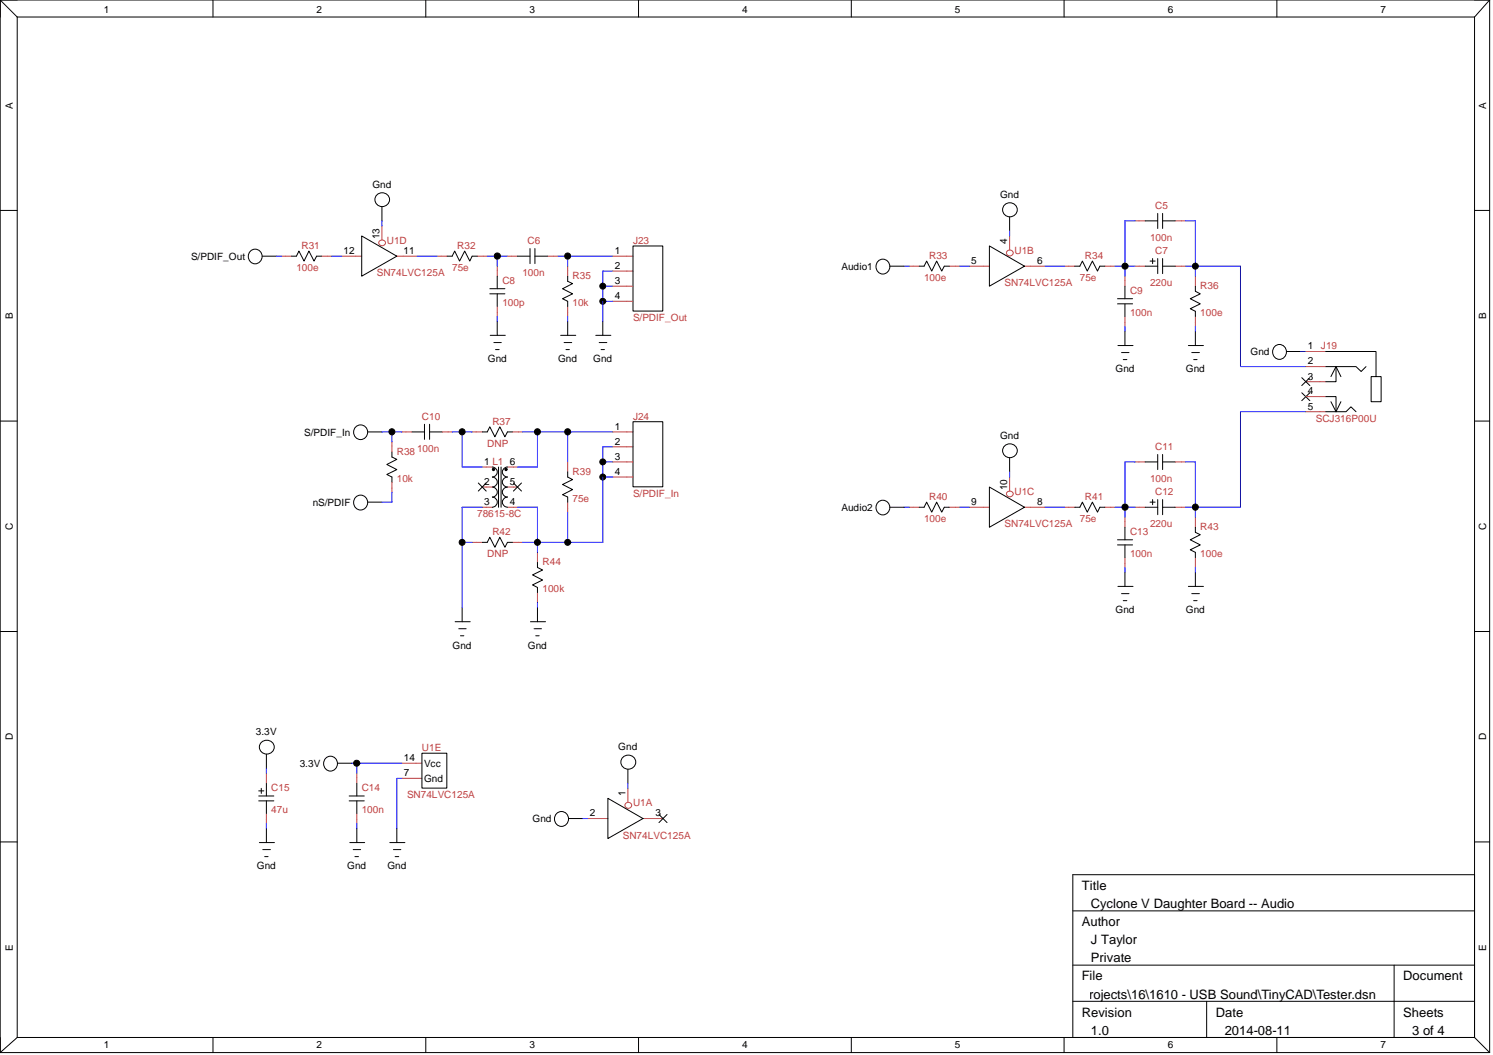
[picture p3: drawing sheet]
<svg xmlns="http://www.w3.org/2000/svg" width="297mm" height="210mm" viewBox="0 0 297 210" stroke-linecap="round" stroke-linejoin="round" font-family="sans-serif">
<g fill="none" stroke="#c04040" stroke-width=".2">
<path d="M56 51h2M64 51h2M68 51h4M75.5 47.9a.65 .65 0 0 1 1-.1 .65 .65 0 0 1 0 1 .65 .65 0 0 1-1-.1 .5 .5 0 0 1 0-.8zM76 45v2.8M78.9 51h4.1M86.9 51h2M95 51h1.9M98.9 53v1.9M101 51h2M108.9 51h2.1M112.9 53v1.9"/>
<path d="M121.9 51h4M121.9 53.9h4M121.9 56.9h4M121.9 59.9h4M180.9 53h2M188.8 53h2.1M192.9 53h3.9M200.9 46.9v2.8M203.8 53h4.1M211.8 53h2M219.8 53h2M223.8 54.9v2"/>
<path d="M225.8 53h2M225.8 43.9h2M233.8 53h2M233.8 43.9h2M237.8 54.9v2M98.9 61v1.9M112.9 61v1.9M223.8 62.9v2M237.8 62.9v2M259.8 69.9h4M259.8 78.9h4M259.8 75.9h4"/>
<path d="M259.8 72.9h4M78 87.9v2M78 95.9v2M80 85.9h2M88 85.9h2M93.9 85.9h2.1M96 92.9h2M96 96.9h2M101 92.9h2M101 96.9h2M101.9 85.9h2M112.9 91.9v2"/>
<path d="M112.9 99.9v2M121.9 85.9h4M121.9 91.9h4M121.9 88.9h4M121.9 94.9h4M200.4 97.9a.65 .65 0 0 1 1-.1 .65 .65 0 0 1 0 .9 .65 .65 0 0 1-1 0 .5 .5 0 0 1 0-.8zM200.9 94.9v2.8M225.8 91.9h2M233.8 91.9h2M259.8 81.9h4M93.9 107.9h2.1M96 100.9h2"/>
<path d="M101 100.9h2M101.9 107.9h2M106.9 109.9v2M106.9 117.9v2M180.9 100.9h2M188.8 100.9h2.1M192.9 100.9h3.9M203.8 100.9h4.1M211.8 100.9h2M219.8 100.9h2M223.8 102.9v2M223.8 110.9v2"/>
<path d="M225.8 100.9h2M233.8 100.9h2M237.8 102.9v2M237.8 110.9v2M53 153.8v2.1M71 153.8v2.1M80 154.9h3.9M80 151.8h3.9M124.9 156.8v2.8M53 161.8v2M71 161.8v2M116.9 162.9h4"/>
<path d="M127.9 162.9h4"/>
<circle cx="200.9" cy="50.4" r=".64"/>
<circle cx="125" cy="160.3" r=".64"/>
</g>
<g fill="none" stroke="#000" stroke-width=".2">
<path d="M0 0h296.4M0 0v209.4M0 0l3.4 3.4M3.4 3.4h290M3.4 3.4v203M42.4 0v3.4M84.7 0v3.4M127 0v3.4M169.4 0v3.4M211.7 0v3.4M254 0v3.4M293.4 3.4v203"/>
<path d="M296.4 0v209.4M296.4 0l-3 3.4M0 41.9h3.4M52.2 51h2.8M58 51h1l.5-1 1 1.9 1-1.9 1 1.9 .5-.9h1M72 46.9l6.9 4.1-6.9 3.9zM76 41.1v2.8M88.9 51h1.1l.5-1 .9 1.9 1.1-1.9 1 1.9 .4-.9h1.1M97.4 57.4h3.1M97.4 58.5h3.1M98.9 54.9v2.5M98.9 58.5v2.5"/>
<path d="M103 51h2.4M105.4 49.4v3.1M106.4 51h2.5M106.4 49.4v3.1M112.9 54.9v1.1l1 .4-2 1 2 1.1-2 .9 1 .5v1.1M125.9 48.9h6v13h-6zM174.8 51.8a1.43 1.43 0 0 1 2.2 1.2 1.43 1.43 0 0 1-2.2 1.2 1.58 1.58 0 0 1 0-2.4zM177.1 53h2.8M182.9 53h1l.5-1.1 1 2 .9-2 1.1 2 .5-.9h.9M196.8 48.9l7 4.1-7 3.9zM200.9 43.2v2.8M213.8 53h1l.5-1.1 1 2 1-2 1.1 2 .4-.9h1"/>
<path d="M222.3 59.4h3M223.8 56.9v2.5M227.8 53h2.5M227.8 43.9h2.5M228.8 51.9h1M229.3 51.4v1.1M230.3 42.5v3M230.3 51.4v3M231.3 53h2.5M231.3 42.5v3M231.3 51.4v3M231.3 43.9h2.5"/>
<path d="M237.8 56.9v1.1l1 .5-2 .9 2 1.1-2 .9 1 .5v1M293.4 41.9h3M97.5 66.7h3M98.3 68.2h1.4M98.6 69.6h.7M98.9 63.9v2.8M111.5 66.7h3.1M112.2 68.2h1.5M112.6 69.6h.7M112.9 63.9v2.8M118.5 66.7h3M119.2 68.2h1.5"/>
<path d="M119.6 69.6h.7M119.9 63.9v2.8M222.3 60.5h3M222.4 68.7h3M223.1 70.1h1.5M223.5 71.5h.7M223.8 60.5v2.4M223.8 66v2.7M236.4 68.7h3M237.1 70.1h1.5M237.5 71.5h.7M237.8 66v2.7"/>
<path d="M253.7 68.8a1.43 1.43 0 0 1 2.2 1.2 1.43 1.43 0 0 1-2.2 1.2 1.58 1.58 0 0 1 0-2.4zM256 69.9h2.8M259 78.1l1.6 1.6M259 75.1l1.6 1.6M260.6 78.1l-1.6 1.6M260.6 75.1l-1.6 1.6M263.8 78.9h2v3M263.8 72.9h6l1 1 1-1M263.8 69.9h10v5h-1v5h2v-5h-1M264.8 79.9l1 2 1-2M264.8 74.9l1-2 1 2M265.8 72.9v3h-2"/>
<path d="M0 83.8h3.4M73.2 99.9h2.8M73.2 85.9h2.8M78 89.9v1l.9 .5-1.9 1 1.9 1-1.9 1 1 .5v1M82 85.9h2.5M84.5 84.4v3M85.5 84.4v3M85.5 85.9h2.5M95.2 96.1l1.5 1.6M96 85.9h.9l.5-1 1.1 2 .9-2 1.1 2 .5-1h.9M96.7 96.1l-1.5 1.6M98 92.9a1.01 1.01 0 0 1 .9 1v.2a1.09 1.09 0 0 1-.9 .8 1.09 1.09 0 0 1 .9 .8v.2a1.01 1.01 0 0 1-.9 1 .99 .99 0 0 1 .9 1 .99 .99 0 0 1-.9 1 1.02 1.02 0 0 1 .9 1 1.02 1.02 0 0 1-.9 1"/>
<path d="M98 93.2h.3v.4h-.3zM99.2 92.9v8M99.7 92.9v8M100.5 93.2h.3v.4h-.3zM101 92.9a1 1 0 0 0-1.1 1 1 1 0 0 0 1.1 1 1 1 0 0 0-1.1 1 1 1 0 0 0 1.1 1 1.01 1.01 0 0 0-1 .9 1.01 1.01 0 0 0 .7 1.1h.3a1.02 1.02 0 0 0-1.1 1 1.02 1.02 0 0 0 1.1 1M102.1 96.1l1.7 1.6M103.8 96.1l-1.7 1.6M112.9 93.9v1l1 .5-2 1 2 1-2 1 1 .5v1M125.9 83.9h6v13h-6zM196.8 96.9l7 4-7 4zM200.9 91.1v2.8M227.8 91.9h2.5"/>
<path d="M228.8 99.9h1M229.3 99.4v1M230.3 90.4v3M230.3 99.4v3M231.3 90.4v3M231.3 99.4v3M231.3 91.9h2.5M263.8 81.9h4l1-1 1 1M293.4 83.8h3M96 107.9h.9l.5-1 1.1 2 .9-2 1.1 2 .5-1h.9M106.9 111.9v1l1 .5-1.9 1 1.9 1-1.9 1 .9 .5v1M177.1 100.9h2.8"/>
<path d="M182.9 100.9h1l.5-1 1 2 .9-2 1.1 2 .5-1h.9M213.8 100.9h1l.5-1 1 2 1-2 1.1 2 .4-1h1M222.3 107.4h3M222.3 108.4h3M222.4 116.7h3M223.1 118.1h1.5M223.5 119.5h.7M223.8 104.9v2.5M223.8 108.4v2.5M223.8 113.9v2.8M227.8 100.9h2.5M231.3 100.9h2.5"/>
<path d="M236.4 116.7h3M237.1 118.1h1.5M237.5 119.5h.7M237.8 104.9v1l1 .5-2 1 2 1-2 1 1 .5v1M237.8 113.9v2.8M0 125.6h3.4M90.5 123.7h3.1M91.3 125.1h1.4M91.6 126.5h.7M91.9 120.9v2.8M105.5 123.7h3M106.3 125.1h1.4"/>
<path d="M106.6 126.5h.7M106.9 120.9v2.8M293.4 125.6h3M51.5 158.4h3M51.5 159.3h3M51.5 157.4h1M51.9 147.8a1.43 1.43 0 0 1 2.1-.2 1.43 1.43 0 0 1 0 2.2 1.44 1.44 0 0 1-1.9-.1 1.44 1.44 0 0 1-.2-1.9zM52 156.8v1.1M53 150.1v2.8M53 155.9v2.5M53 159.3v2.5M64.9 150.7a1.43 1.43 0 0 1 2.2 1.2 1.43 1.43 0 0 1-2.2 1.2 1.58 1.58 0 0 1 0-2.4z"/>
<path d="M67.2 151.8h2.8M69.5 158.4h3M69.5 159.3h3M71 155.9v2.5M71 159.3v2.5M83.9 149.9h5v6.9h-5zM120.9 158.8l7 4.1-7 3.9zM124.9 153.1v2.8M0 167.5h3.4M51.6 167.6h3M52.3 169h1.5M52.7 170.4h.6"/>
<path d="M53 164.8v2.8M69.6 167.6h3M70.3 169h1.5M70.6 170.4h.7M71 164.8v2.8M77.6 167.6h3M78.3 169h1.5M78.6 170.4h.7M78.9 164.8v2.8M113.2 162.9h2.7M131.1 162.1l1.6 1.6M132.7 162.1l-1.6 1.6"/>
<path d="M293.4 174h-80v32.4M293.4 167.5h3M213.4 181.2h80M213.4 192h80M213.4 199.2h80M240.1 199.2v7.2M277.4 192v14.4M0 209.4h296.4M3.4 206.4h290M3.4 206.4l-3.4 3M42.4 206.4v3M84.7 206.4v3"/>
<path d="M127 206.4v3M169.4 206.4v3M211.7 206.4v3M254 206.4v3M293.4 206.4l3 3"/>
<circle cx="76.1" cy="39.7" r="1.42"/>
<circle cx="50.7" cy="51" r="1.42"/>
<circle cx="98.9" cy="50.9" r=".62"/>
<circle cx="112.9" cy="50.9" r=".6"/>
<circle cx="119.9" cy="56.9" r=".59"/>
<circle cx="119.9" cy="59.9" r=".59"/>
<circle cx="201" cy="41.8" r="1.43"/>
<circle cx="223.8" cy="53" r=".61"/>
<circle cx="237.8" cy="53" r=".59"/>
<circle cx="71.7" cy="100" r="1.45"/>
<circle cx="71.7" cy="86" r="1.43"/>
<circle cx="78" cy="85.9" r=".6"/>
<circle cx="91.9" cy="85.9" r=".6"/>
<circle cx="106.9" cy="85.9" r=".6"/>
<circle cx="112.9" cy="85.9" r=".6"/>
<circle cx="119.9" cy="94.9" r=".59"/>
<circle cx="119.9" cy="91.9" r=".59"/>
<circle cx="201" cy="89.7" r="1.42"/>
<circle cx="91.9" cy="107.9" r=".59"/>
<circle cx="106.9" cy="107.9" r=".59"/>
<circle cx="112.9" cy="107.9" r=".59"/>
<circle cx="175.6" cy="101" r="1.42"/>
<circle cx="223.8" cy="100.9" r=".62"/>
<circle cx="237.8" cy="100.9" r=".6"/>
<circle cx="71" cy="151.8" r=".61"/>
<circle cx="125" cy="151.7" r="1.44"/>
<circle cx="111.7" cy="162.9" r="1.45"/>
</g>
<g fill="none" stroke="#00f" stroke-width=".2">
<path d="M55 51h1M66 51h2M76 43.9v1.1M83 51h3.9M96.9 51h4.1M98.9 51v2M111 51h10.9M112.9 51v2M119.9 56.9h2M119.9 59.9h2M121.9 53.9h-2v10M179.9 53h1"/>
<path d="M190.9 53h2M200.9 46v.9M207.9 53h3.9M221.8 53h4M225.8 43.9h-2v11M235.8 53h11v19.9h13M235.8 43.9h2v11M98.9 62.9v1M112.9 62.9v1M223.8 64.9v1.1M237.8 64.9v1.1M258.8 69.9h1"/>
<path d="M76 85.9h4M78 85.9v2M78 97.9v2h-2M90 85.9h3.9M91.9 85.9v7h4.1M103.9 85.9h18M106.9 85.9v7h-3.9M112.9 85.9v6M119.9 91.9h2M119.9 94.9h2M121.9 88.9h-2v19h-16M200.9 93.9v1"/>
<path d="M225.8 91.9h-2v11M235.8 91.9h2v11M259.8 81.9h-13v19h-11M91.9 107.9h2M96 100.9h-4.1v20M103 100.9h3.9v9M106.9 119.9v1M112.9 101.9v6M179.9 100.9h1M190.9 100.9h2M207.9 100.9h3.9M221.8 100.9h4"/>
<path d="M223.8 112.9v1M237.8 112.9v1M53 152.9v.9M70 151.8h10M71 151.8v2M80 154.9h-1.1v9.9M124.9 155.9v.9M53 163.8v1M71 163.8v1M115.9 162.9h1"/>
</g>
<g fill="#000">
<path d="M98 93.2h.3v.4h-.3z" fill-rule="evenodd"/>
<path d="M100.5 93.2h.3v.4h-.3z" fill-rule="evenodd"/>
<circle cx="98.9" cy="50.9" r=".62"/>
<circle cx="112.9" cy="50.9" r=".6"/>
<circle cx="119.9" cy="56.9" r=".59"/>
<circle cx="119.9" cy="59.9" r=".59"/>
<circle cx="223.8" cy="53" r=".61"/>
<circle cx="237.8" cy="53" r=".59"/>
<circle cx="78" cy="85.9" r=".6"/>
<circle cx="91.9" cy="85.9" r=".6"/>
<circle cx="106.9" cy="85.9" r=".6"/>
<circle cx="112.9" cy="85.9" r=".6"/>
<circle cx="119.9" cy="94.9" r=".59"/>
<circle cx="119.9" cy="91.9" r=".59"/>
<circle cx="91.9" cy="107.9" r=".59"/>
<circle cx="106.9" cy="107.9" r=".59"/>
<circle cx="112.9" cy="107.9" r=".59"/>
<circle cx="223.8" cy="100.9" r=".62"/>
<circle cx="237.8" cy="100.9" r=".6"/>
<circle cx="71" cy="151.8" r=".61"/>
</g>
<g font-size="2.6">
<text x="215.2" y="177.1">Title</text>
<text x="215.2" y="184.3">Author</text>
<text x="217" y="180.7">Cyclone V Daughter Board -- Audio</text>
<text x="217" y="187.9">J Taylor</text>
<text x="217" y="191.5">Private</text>
<text x="215.2" y="195.1">File</text>
<text x="279.2" y="195.1">Document</text>
<text x="206.3" y="198.7">C:\JPT\Projects\16\1610 - USB Sound\TinyCAD\Tester.dsn</text>
<text x="215.2" y="202.3">Revision</text>
<text x="241.9" y="202.3">Date</text>
<text x="279.2" y="202.3">Sheets</text>
<text x="217" y="205.9">1.0</text>
<text x="243.7" y="205.9">2014-08-11</text>
<text x="281" y="205.9">3 of 4</text>
</g>
<g font-size="2">
<text x="20.7" y="2.6">1</text>
<text x="63" y="2.6">2</text>
<text x="105.3" y="2.6">3</text>
<text x="147.7" y="2.6">4</text>
<text x="190" y="2.6">5</text>
<text x="232.3" y="2.6">6</text>
<text x="274.7" y="2.6">7</text>
<text x="2.6" y="21.6" transform="rotate(-90 2.6 21.6)">A</text>
<text x="295.7" y="21.6" transform="rotate(-90 295.7 21.6)">A</text>
<text x="74.1" y="37.3">Gnd</text>
<text x="199" y="39.3">Gnd</text>
<text x="75.5" y="47.6" transform="rotate(-90 75.5 47.6)">13</text>
<text x="38" y="51.7">S/PDIF_Out</text>
<text x="68.4" y="50.5">12</text>
<text x="80.3" y="50.5">11</text>
<text x="122.3" y="50.5">1</text>
<text x="122.3" y="53.5">2</text>
<text x="167.4" y="53.7">Audio1</text>
<text x="193.2" y="52.5">5</text>
<text x="200.4" y="48.5" transform="rotate(-90 200.4 48.5)">4</text>
<text x="206.3" y="52.5">6</text>
<text x="122.3" y="56.5">3</text>
<text x="122.3" y="59.5">4</text>
<text x="2.6" y="63.5" transform="rotate(-90 2.6 63.5)">B</text>
<text x="295.7" y="63.5" transform="rotate(-90 295.7 63.5)">B</text>
<text x="248.8" y="70.7">Gnd</text>
<text x="260.2" y="69.5">1</text>
<text x="97.1" y="72.1">Gnd</text>
<text x="111" y="72.1">Gnd</text>
<text x="118" y="72.1">Gnd</text>
<text x="222" y="74.1">Gnd</text>
<text x="235.9" y="74.1">Gnd</text>
<text x="260.2" y="75.5">3</text>
<text x="260.2" y="72.5">2</text>
<text x="260.2" y="78.5">4</text>
<text x="260.2" y="81.5">5</text>
<text x="60.5" y="86.7">S/PDIF_In</text>
<text x="122.3" y="85.5">1</text>
<text x="122.3" y="88.5">2</text>
<text x="199" y="87.3">Gnd</text>
<text x="96.3" y="92.5">1 L1</text>
<text x="101.4" y="92.5">6</text>
<text x="122.3" y="91.5">3</text>
<text x="122.3" y="94.5">4</text>
<text x="62.2" y="100.7">nS/PDIF</text>
<text x="96.3" y="100.5">3</text>
<text x="96.3" y="96.5">2</text>
<text x="101.4" y="100.5">4</text>
<text x="101.4" y="96.5">5</text>
<text x="167.4" y="101.6">Audio2</text>
<text x="193.2" y="100.5">9</text>
<text x="200.4" y="97.5" transform="rotate(-90 200.4 97.5)">10</text>
<text x="206.3" y="100.5">8</text>
<text x="2.6" y="105.4" transform="rotate(-90 2.6 105.4)">C</text>
<text x="295.7" y="105.4" transform="rotate(-90 295.7 105.4)">C</text>
<text x="222" y="122">Gnd</text>
<text x="235.9" y="122">Gnd</text>
<text x="90" y="129">Gnd</text>
<text x="105" y="129">Gnd</text>
<text x="2.6" y="147.3" transform="rotate(-90 2.6 147.3)">D</text>
<text x="50.9" y="146.2">3.3V</text>
<text x="123" y="149.2">Gnd</text>
<text x="295.7" y="147.3" transform="rotate(-90 295.7 147.3)">D</text>
<text x="59.6" y="152.6">3.3V</text>
<text x="80.3" y="154.4">7</text>
<text x="80.3" y="151.4">14</text>
<text x="84.4" y="155.6">Gnd</text>
<text x="84.4" y="152.6">Vcc</text>
<text x="124.5" y="158.4" transform="rotate(-90 124.5 158.4)">1</text>
<text x="106" y="163.6">Gnd</text>
<text x="117.3" y="162.4">2</text>
<text x="130.4" y="162.4">3</text>
<text x="51.1" y="173">Gnd</text>
<text x="69.1" y="173">Gnd</text>
<text x="77.1" y="173">Gnd</text>
<text x="2.6" y="189.1" transform="rotate(-90 2.6 189.1)">E</text>
<text x="295.7" y="189.1" transform="rotate(-90 295.7 189.1)">E</text>
<text x="20.7" y="208.6">1</text>
<text x="63" y="208.6">2</text>
<text x="105.3" y="208.6">3</text>
<text x="147.7" y="208.6">4</text>
<text x="190" y="208.6">5</text>
<text x="232.3" y="208.6">6</text>
<text x="274.7" y="208.6">7</text>
</g>
<g font-size="2" fill="#c04040">
<text x="229.8" y="41.5">C5</text>
<text x="228.8" y="47.9">100n</text>
<text x="59" y="53.9">100e</text>
<text x="60" y="49.5">R31</text>
<text x="77" y="48.5">U1D</text>
<text x="90" y="53.9">75e</text>
<text x="91" y="49.5">R32</text>
<text x="104.9" y="48.5">C6</text>
<text x="125.9" y="48.5">J23</text>
<text x="184.9" y="51.5">R33</text>
<text x="201.8" y="50.5">U1B</text>
<text x="215.9" y="51.5">R34</text>
<text x="229.8" y="50.5">C7</text>
<text x="75" y="54.9">SN74LVC125A</text>
<text x="99.9" y="56.5">C8</text>
<text x="103.9" y="54.9">100n</text>
<text x="113.9" y="55.5">R35</text>
<text x="183.9" y="55.9">100e</text>
<text x="199.9" y="56.9">SN74LVC125A</text>
<text x="214.8" y="55.9">75e</text>
<text x="224.8" y="58.5">C9</text>
<text x="228.8" y="56.9">220u</text>
<text x="238.8" y="57.5">R36</text>
<text x="99.9" y="60.9">100p</text>
<text x="113.9" y="60.9">10k</text>
<text x="125.9" y="63.9">S/PDIF_Out</text>
<text x="224.8" y="62.9">100n</text>
<text x="238.8" y="62.9">100e</text>
<text x="262.8" y="69.5">J19</text>
<text x="83.9" y="83.5">C10</text>
<text x="125.9" y="83.5">J24</text>
<text x="261.8" y="83.9">SCJ316P00U</text>
<text x="83" y="89.9">100n</text>
<text x="96.9" y="88.9">DNP</text>
<text x="98" y="84.5">R37</text>
<text x="229.8" y="89.5">C11</text>
<text x="78.9" y="90.5">R38</text>
<text x="78.9" y="95.9">10k</text>
<text x="113.9" y="94.5">R39</text>
<text x="228.8" y="95.9">100n</text>
<text x="113.9" y="99.9">75e</text>
<text x="125.9" y="98.9">S/PDIF_In</text>
<text x="184.9" y="99.5">R40</text>
<text x="201.8" y="98.5">U1C</text>
<text x="215.9" y="99.5">R41</text>
<text x="229.8" y="98.5">C12</text>
<text x="95" y="102.9">78615-8C</text>
<text x="98" y="106.5">R42</text>
<text x="183.9" y="103.9">100e</text>
<text x="199.9" y="104.9">SN74LVC125A</text>
<text x="214.8" y="103.9">75e</text>
<text x="224.8" y="106.5">C13</text>
<text x="228.8" y="104.9">220u</text>
<text x="238.8" y="105.5">R43</text>
<text x="96.9" y="110.9">DNP</text>
<text x="107.9" y="112.5">R44</text>
<text x="224.8" y="110.9">100n</text>
<text x="238.8" y="110.9">100e</text>
<text x="107.9" y="117.9">100k</text>
<text x="83.9" y="149.4">U1E</text>
<text x="54" y="157.4">C15</text>
<text x="54" y="161.8">47u</text>
<text x="72" y="157.4">C14</text>
<text x="72" y="161.8">100n</text>
<text x="81" y="158.8">SN74LVC125A</text>
<text x="125.9" y="160.4">U1A</text>
<text x="123.9" y="166.8">SN74LVC125A</text>
</g>
</svg>
